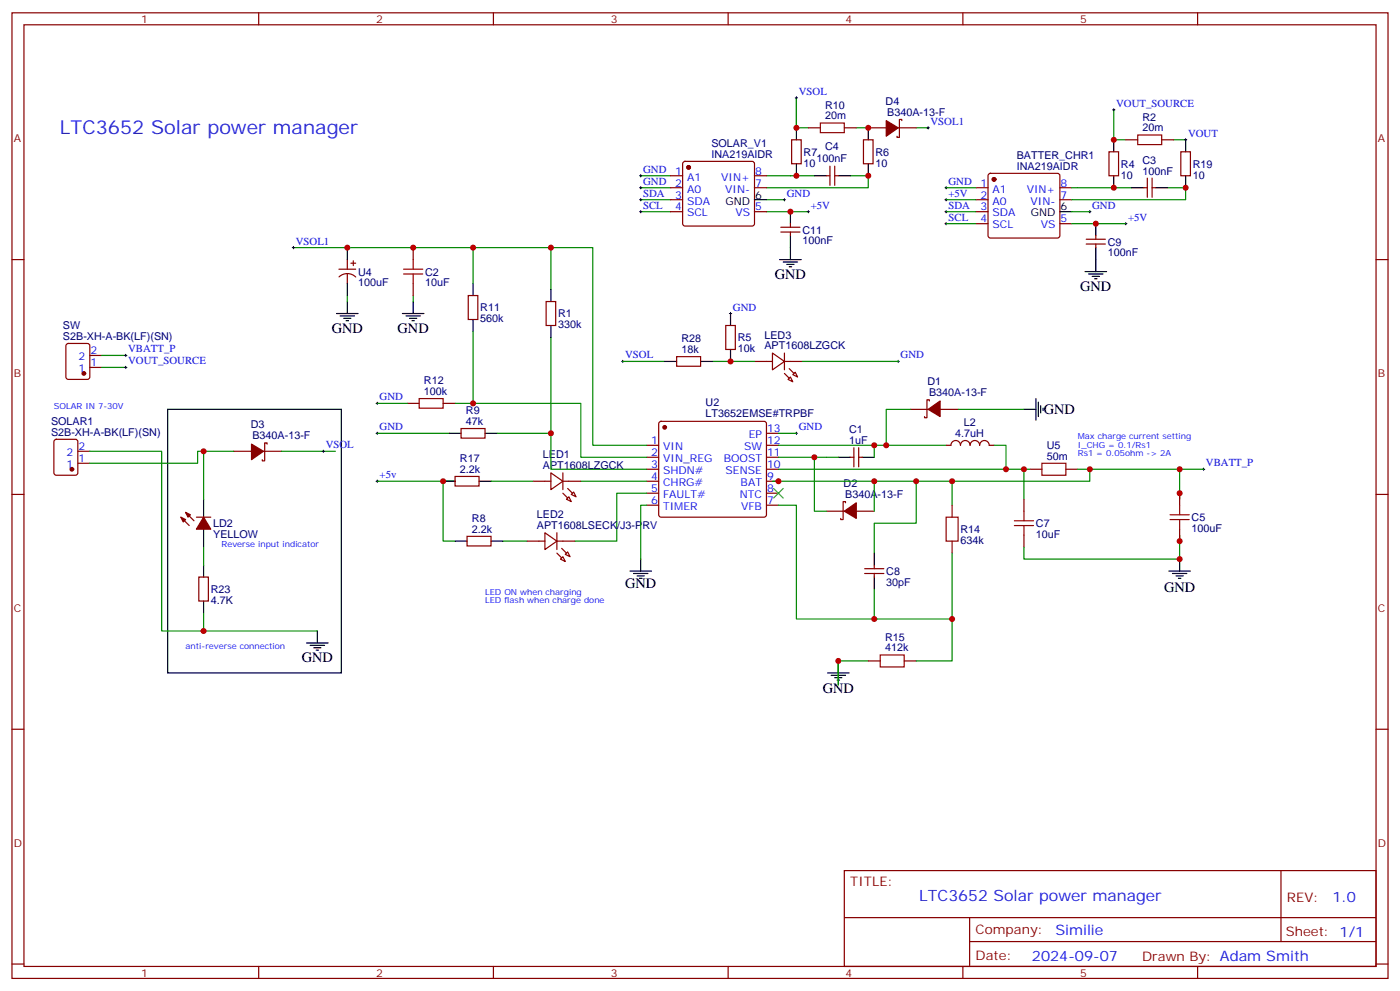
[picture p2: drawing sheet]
<svg xmlns="http://www.w3.org/2000/svg" width="412mm" height="292mm" viewBox="0 0 412 292" stroke-linecap="round" stroke-linejoin="round" font-family="sans-serif">
<g fill="none" stroke="#870000" stroke-width=".35">
<path d="M3.5 3.8h405.4v284.3h-405.4zM7.1 7.3h398.2v277.3h-398.2zM76.2 3.8v3.5M145.3 3.8v3.5M214.5 3.8v3.5M283.6 3.8v3.5M352.8 3.8v3.5M238.1 37.6h3.6M248.7 37.6h3.5M255.8 37.6h5.3M264.6 37.6h5.3M265.6 35.5v-.3h-.7v5.3h-.7v-.4"/>
<path d="M197.6 51.8h3.5M197.6 55.3h3.5M197.6 58.8h3.5M201.3 47.7l.5-.2h19.7l.5 .2 .2 .5v17.7l-.2 .5-.5 .2h-19.7l-.5-.3-.2-.4v-17.7zM222.2 51.8h3.6M222.2 55.3h3.6M233.2 41.2h2.8v7h-2.8zM243.4 51.8h1.1M244.5 48.9v5.7M245.9 48.9v5.7M245.9 51.8h1M254.4 41.2h2.8v7h-2.8z"/>
<path d="M287.5 55.3h3.5M287.5 58.8h3.5M291.3 51.3l.4-.3h19.8l.5 .3 .2 .5v17.6l-.2 .5-.5 .2h-19.8l-.5-.2-.2-.5v-17.6zM312.2 55.3h3.5M312.2 58.8h3.5M326.7 44.7h2.8v7.1h-2.8zM331.6 41.2h3.5M336.9 55.3h1.1M338 52.5v5.6M339.4 52.5v5.6M339.4 55.3h1M342.2 41.2h3.5"/>
<path d="M347.8 44.7h2.9v7.1h-2.9zM3.5 76.4h3.6M99.8 79.3h5M102.3 76.4v2.9M103.4 77.5h1.4M104.1 76.8v1.4M121.7 72.9v3.5M197.6 62.3h3.5M222.2 62.3h3.6M230 66.9h5.7M230 68.3h5.7M232.8 65.9v1"/>
<path d="M232.8 68.3v1.1M287.5 62.3h3.5M287.5 65.9h3.5M312.2 65.9h3.5M320 70.4h5.6M320 71.9h5.6M322.8 69.4v1M322.8 71.9v1M405.3 76.4h3.6M99.9 81.5a3.5 3.5 0 0 1 4.9 .1M102.3 80.7v2.8M121.7 83.5v3.5"/>
<path d="M137.9 87h2.9v7.1h-2.9zM160.9 88.8h2.8v7h-2.8zM213.8 95.8h2.8v7.1h-2.8zM19.6 101.3l.5-.2h5.7l.6 .5 .1 9.4-.5 .7h-5.9l-.6-.4-.1-9.5zM26.5 108.2h3.5M26.5 104.7h3.5M119.9 118.8h3.6M130.5 118.8h3.6M199.3 105h7.1v2.8h-7.1zM222.2 106.4h5.3M227.5 104l3.6 2.4-3.6 2.5zM231.1 106.4h5.3"/>
<path d="M231.1 104v4.9M232.1 111.7l.7-.7 .7 1.4zM233.5 110.3l.7-.7 .7 1.4zM273.8 118.1v-.4h-.8v5.3h-.7v-.3M16.1 129.6l.5-.2h5.6l.7 .4v9.4l-.4 .7h-5.9l-.7-.4v-9.4zM22.9 132.9h3.6M22.9 136.4h3.6M68.8 132.9h5.3M77.6 132.9h5.3M78.7 130.8v-.4h-.7v5.3h-.7v-.3M135.8 126.2h7.1v2.8h-7.1zM162.3 139.2l3.5 2.5-3.5 2.5z"/>
<path d="M165.8 139.2v5M190.5 138.2h3.5M190.5 131.1h3.5M190.5 134.7h3.5M194.3 124.3l.4-.2h30.4l.5 .2 .2 .5v26.8l-.3 .5-.4 .2h-30.4l-.5-.2-.2-.5v-26.8zM225.8 138.2h3.5M225.8 131.1h3.5M225.8 134.7h3.5M225.8 127.6h3.5M250.5 134.7h1M251.5 131.8v5.7M252.9 134.7h1.1"/>
<path d="M252.9 131.8v5.7M268.1 120.5h5.3M276.9 120.5h5.3M278.7 131.1h1.4a1.41 1.41 0 0 1 1.4-1.4 1.41 1.41 0 0 1 1.4 1.4 1.41 1.41 0 0 1 1.4-1.4 1.41 1.41 0 0 1 1.5 1.4 1.41 1.41 0 0 1 1.4-1.4 1.41 1.41 0 0 1 1.4 1.4 1.41 1.41 0 0 1 1.4-1.4 1.41 1.41 0 0 1 1.4 1.4h1.4M303.4 138.2h3.5M314 138.2h3.5M3.5 145.6h3.6M53.3 152.3l2.4 2.5M54.7 150.9l2.4 2.5M57.9 152.3h4.2M134.1 140.3h7v2.8h-7zM137.6 157.9h7v2.9h-7z"/>
<path d="M155.2 159.3h5.3M157 141.7h5.3M160.5 156.9l3.5 2.4-3.5 2.5zM164 159.3h5.3M164 156.9v4.9M165.8 141.7h5.3M166.9 147l.7-.7 .7 1.4zM168.3 145.6l.7-.7 .7 1.4zM190.5 141.7h3.5M190.5 145.2h3.5M190.5 148.8h3.5M225.8 141.7h3.5"/>
<path d="M225.8 145.2h3.5M225.8 148.8h3.5M243.4 150.5h5.3M249.1 148.1v-.4h-.7v5.3h-.8v-.4M252.2 150.5h5.3M280.5 148.8v3.5M280.5 159.3v3.6M301.6 147v3.5M301.6 157.6v3.5M347.5 145.2v3.6M347.5 155.8v3.5M405.3 145.6h3.6"/>
<path d="M58.6 169.9h2.8v7.1h-2.8zM165.1 164.6l.7-.7 .7 1.4zM166.5 163.2l.7-.7 .7 1.4zM254.7 168.9h5.6M254.7 167.5h5.6M257.5 166.4v1.1M257.5 168.9v1M255.8 194.6h3.5M266.3 194.6h3.6M3.5 214.7h3.6M405.3 214.7h3.6M248.7 256.4h156.6v28.2h-156.6z"/>
<path d="M377.3 256.4v20.9M248.7 270.2h156.5M285.6 277.3h119.6M285.6 270.2v14.1M3.5 283.9h3.6M76.2 284.6v3.5M145.3 284.6v3.5M214.5 284.6v3.5M283.6 284.6v3.5M352.8 284.6v3.5M405.3 283.9h3.6"/>
</g>
<g fill="none" stroke="#a10000" stroke-width=".35">
<path d="M241.7 36.2h7v2.9h-7zM335.1 39.8h7.1v2.8h-7.1zM118.9 79.3h5.6M121.7 76.4v2.9M118.9 80.7h5.6M121.7 80.7v2.8M123.5 117.4h7v2.8h-7zM306.9 136.4h7.1v3.5h-7.1zM278.7 152.3h3.5v7h-3.5zM298.8 154.8h5.6M298.8 153.4h5.6M301.6 150.5v2.9"/>
<path d="M301.6 154.8v2.8M344.7 151.6h5.6M344.7 153h5.6M347.5 148.8v2.8M347.5 153v2.8M259.3 192.9h7v3.5h-7z"/>
</g>
<g fill="#870000" stroke="#870000" stroke-width=".35">
<path d="M74.1 130.8l3.5 2.1-3.5 2.5z"/>
<path d="M248.7 150.5l3.5-2.4v4.5z"/>
<path d="M273.4 120.5l3.5-2.4v4.6z"/>
<path d="M60 152.3l2.1 3.5h-4.2z"/>
<path d="M54.7 150.9l1.4 .7-.7 .7z"/>
<path d="M53.3 152.3l1.4 .7-.7 .7z"/>
<path d="M165.5 161.5l1.4 1.4z"/>
<path d="M164 162.9l1.5 1.4z"/>
<path d="M167.2 143.8l1.4 1.4z"/>
<path d="M165.8 145.2l1.4 1.4z"/>
<path d="M232.5 108.5l1.4 1.5z"/>
<path d="M231.1 110l1.4 1.4z"/>
<path d="M261.1 35.5l3.5 2.1-3.5 2.5z"/>
<circle cx="195.8" cy="125.8" r=".53"/>
<circle cx="21.2" cy="138.2" r=".53"/>
<circle cx="24.7" cy="110" r=".53"/>
<circle cx="292.8" cy="52.8" r=".53"/>
<circle cx="202.8" cy="49.3" r=".53"/>
</g>
<path d="M227.9 143.8l2.8 2.8M230.7 143.8l-2.8 2.8" fill="none" stroke="#3c3" stroke-width=".35"/>
<g fill="none" stroke="#008700" stroke-width=".35">
<path d="M234.6 37.6v-8.8v8.8h3.5M252.2 37.6h3.6M269.9 37.6h3.5M328.1 32.3v8.9h3.5M188.7 55.3h8.9M188.7 51.8h8.9M188.7 58.8h8.9M225.8 51.8h14.1M225.8 58.8h5.3M250.5 51.8h5.3v3.5h-30M278.7 55.3h8.8M278.7 58.8h8.8"/>
<path d="M315.7 55.3h17.7M344 55.3h5.2v3.5h-33.5M345.7 41.2h3.5M86.4 72.9h88.2v58.2h15.9M139.3 72.9v10.6M162.3 72.9v12.4M188.7 62.3h8.9M225.8 62.3h12.3M278.7 65.9h8.8M278.7 62.3h8.8M315.7 65.9h15.9M315.7 62.3h5.3"/>
<path d="M102.3 87v1.8M121.7 87v1.8M139.3 97.6v21.2M162.3 99.4v38.8h28.2M30 108.2h7M30 104.7h7M111.1 118.8h8.8M134.1 118.8h37v15.9h19.4M183.4 106.4h12.4M209.9 106.4h12.3M236.4 106.4h28.2M26.5 132.9h21.1v52.9h45.9"/>
<path d="M60 132.9v14.1M68.8 132.9h-10.6v3.5h-31.7M82.9 132.9h15.9M111.1 127.6h21.2M146.4 127.6h15.9M229.3 134.7h17.6M229.3 127.6h5.3M239.9 134.7v15.8h3.5M257.5 131.1v3.6M261.1 131.1h17.6M268.1 120.5h-7v10.6h-31.8M282.2 120.5h19.4"/>
<path d="M292.8 131.1h3.5v7.1h-67M296.3 138.2h7.1M301.6 138.2v8.8M317.5 138.2h3.5v3.5h-93.5M321 138.2h26.5v8.8M347.5 138.2h7M111.1 141.7h23h-3.6v17.6h3.6M144.6 141.7h12.4M148.2 159.3h7M171.1 141.7h19.4M190.5 145.2h-8.8v14.1h-12.4M190.5 148.8h-1.8v15.8"/>
<path d="M229.3 148.8h5.3v33.5h45.9M257.5 141.7v8.8M269.9 141.7v12.4h-12.4v8.8M280.5 141.7v7.1M347.5 157.6v7h-45.9v-3.5M60 161.1v5.3M257.5 173.5v8.8M280.5 162.9v31.7h-10.6M60 180.5v5.3M246.9 194.6v7.1v-7.1h8.9"/>
</g>
<g fill="none" stroke="#000" stroke-width=".35">
<path d="M234.6 37.6v3.6M255.8 37.6v3.6M222.2 58.8h3.6M234.6 48.2v3.6M239.9 51.8h3.5M246.9 51.8h3.6M255.8 48.2v3.6M328.1 41.2v3.5M328.1 51.8v3.5M333.4 55.3h3.5M340.4 55.3h3.6M349.2 41.2v3.5"/>
<path d="M349.2 51.8v3.5M102.3 72.9v3.5M229.7 76.4h6.3M230.7 77.2h4.2M231.8 77.9h2.1M232.5 78.6h.7M232.8 62.3v3.6M232.8 69.4v7M312.2 62.3h3.5M319.6 80h6.4M322.8 65.9v3.5M322.8 72.9v7.1"/>
<path d="M99.1 92.3h6.4M100.2 93h4.2M101.2 93.7h2.2M102 94.4h.7M102.3 83.5v3.5M102.3 88.8v3.5M118.5 92.3h6.4M119.6 93h4.2M120.6 93.7h2.2M121.4 94.4h.7M121.7 88.8v3.5M139.3 83.5v3.5"/>
<path d="M139.3 94.1v3.5M162.3 85.3v3.5M162.3 95.8v3.6M215.2 92.3v3.5M320.7 80.7h4.2M321.7 81.4h2.1M322.4 82.1h.7M195.8 106.4h3.5M206.4 106.4h3.5M215.2 102.9v3.5M305.2 117.4v6.3M305.9 118.4v4.3"/>
<path d="M306.6 119.5v2.1M49.4 120.5h51.1v77.7h-51.1zM132.3 127.6h3.5M142.9 127.6h3.5M246.9 134.7h3.6M254 134.7h3.5M301.6 120.5h3.6M307.3 120.2v.7M60 147v5.3M60 155.8v5.3M130.5 141.7h3.6M134.1 159.3h3.5"/>
<path d="M141.1 141.7h3.5M144.6 159.3h3.6M60 166.4v3.5M60 177v3.5M185.6 168.2h6.3M186.6 168.9h4.3M187.7 169.6h2.1M188.4 170.3h.7M188.7 164.6v3.6M257.5 162.9v3.5M257.5 169.9v3.6M344.3 168.2h6.4"/>
<path d="M345.4 168.9h4.2M346.4 169.6h2.1M347.1 170.3h.7M347.5 164.6v3.6M90.3 189.3h6.4M91.4 190h4.2M92.4 190.7h2.1M93.1 191.5h.7M93.5 185.8v3.5M243.8 198.2h6.3M244.8 198.9h4.3M245.9 199.6h2.1"/>
<path d="M246.9 194.6v3.6M246.6 200.3h.7"/>
</g>
<g fill="none" stroke="#000" stroke-width=".29">
<path d="M234.2 28.8h.7M234.6 28.5v.7M273 37.6h.8M273.4 37.3v.7M327.7 32.3h.7M328.1 32v.7M188.4 55.3h.7M188.4 58.8h.7M188.4 51.8h.7M188.7 51.4v.7M188.7 54.9v.7M188.7 58.5v.7"/>
<path d="M230.7 58.8h.7M231.1 58.5v.7M278.3 55.3h.7M278.3 58.8h.7M278.7 54.9v.7M278.7 58.5v.7M348.9 41.2h.7M349.2 40.8v.7M86.1 72.9h.7M86.4 72.6v.7M188.4 62.3h.7M188.7 62v.7"/>
<path d="M237.8 62.3h.7M238.1 62v.7M278.3 62.3h.7M278.3 65.9h.7M278.7 62v.7M278.7 65.5v.7M320.7 62.3h.7M321 62v.7M331.3 65.9h.7M331.6 65.5v.7M214.8 92.3h.7M215.2 92v.7"/>
<path d="M36.7 104.7h.7M36.7 108.2h.7M37 104.3v.7M37 107.8v.7M110.8 118.8h.7M111.1 118.4v.7M183.1 106.4h.7M183.4 106.1v.7M264.2 106.4h.7M264.6 106.1v.7M94.9 132.9h.7M95.2 132.5v.7"/>
<path d="M110.8 127.6h.7M111.1 127.2v.8M234.2 127.6h.7M234.6 127.2v.8M354.2 138.2h.7M354.5 137.8v.7M110.8 141.7h.7M111.1 141.4v.7"/>
</g>
<g fill="#c00">
<circle cx="229.3" cy="141.7" r=".88"/>
<circle cx="239.9" cy="134.7" r=".88"/>
<circle cx="280.5" cy="141.7" r=".88"/>
<circle cx="257.5" cy="141.7" r=".88"/>
<circle cx="296.3" cy="138.2" r=".88"/>
<circle cx="261.1" cy="131.1" r=".88"/>
<circle cx="257.5" cy="131.1" r=".88"/>
<circle cx="347.5" cy="164.6" r=".88"/>
<circle cx="347.5" cy="138.2" r=".88"/>
<circle cx="321" cy="138.2" r=".88"/>
<circle cx="139.3" cy="118.8" r=".88"/>
<circle cx="60" cy="185.8" r=".88"/>
<circle cx="139.3" cy="72.9" r=".88"/>
<circle cx="130.5" cy="141.7" r=".88"/>
<circle cx="301.6" cy="138.2" r=".88"/>
<circle cx="162.3" cy="72.9" r=".88"/>
<circle cx="162.3" cy="127.6" r=".88"/>
<circle cx="60" cy="132.9" r=".88"/>
<circle cx="257.5" cy="182.3" r=".88"/>
<circle cx="269.9" cy="141.7" r=".88"/>
<circle cx="280.5" cy="182.3" r=".88"/>
<circle cx="246.9" cy="194.6" r=".88"/>
<circle cx="121.7" cy="72.9" r=".88"/>
<circle cx="102.3" cy="72.9" r=".88"/>
<circle cx="234.6" cy="37.6" r=".88"/>
<circle cx="328.1" cy="41.2" r=".88"/>
<circle cx="349.3" cy="55.3" r=".88"/>
<circle cx="328.1" cy="55.3" r=".88"/>
<circle cx="255.8" cy="37.6" r=".88"/>
<circle cx="255.8" cy="51.8" r=".88"/>
<circle cx="234.6" cy="51.8" r=".88"/>
<circle cx="322.8" cy="65.9" r=".88"/>
<circle cx="232.8" cy="62.3" r=".88"/>
<circle cx="215.2" cy="106.4" r=".88"/>
<circle cx="347.5" cy="145.2" r=".88"/>
<circle cx="347.5" cy="159.3" r=".88"/>
</g>
<text font-size="5.6" fill="#00f" x="17.6" y="39.4">LTC3652 Solar power manager</text>
<text font-size="4.6" fill="#00f" x="270.8" y="265.4">LTC3652 Solar power manager</text>
<g font-size="4.2">
<text x="228.2" y="82.1">GND</text>
<text x="318.2" y="85.6">GND</text>
<text x="97.7" y="98">GND</text>
<text x="117.1" y="98">GND</text>
<text x="307.4" y="121.9">GND</text>
<text x="184.1" y="173.2">GND</text>
<text x="342.9" y="174.2">GND</text>
<text x="88.9" y="195">GND</text>
<text x="242.4" y="204.2">GND</text>
</g>
<g font-size="4.2" fill="#00f">
<text x="392.5" y="265.6">1.0</text>
<text x="310.9" y="275.2">Similie</text>
<text x="304" y="283">2024-09-07</text>
</g>
<g font-size="3.9" fill="#800">
<text x="250.5" y="260.9">TITLE:</text>
<text x="379.1" y="265.6">REV:</text>
<text x="287.4" y="275.1">Company:</text>
<text x="378.7" y="275.8">Sheet: 1/1</text>
<text x="287.4" y="282.8">Date:</text>
<text x="336.4" y="282.9">Drawn By: Adam Smith</text>
</g>
<g font-size="3.2" fill="#800">
<text x="41.6" y="6.8">1</text>
<text x="110.8" y="6.8">2</text>
<text x="179.9" y="6.8">3</text>
<text x="249.1" y="6.8">4</text>
<text x="318.2" y="6.8">5</text>
<text x="4.1" y="41.9">A</text>
<text x="405.9" y="41.9">A</text>
<text x="4.1" y="111">B</text>
<text x="405.9" y="111">B</text>
<text x="4.1" y="180.2">C</text>
<text x="405.9" y="180.2">C</text>
<text x="4.1" y="249.3">D</text>
<text x="405.9" y="249.3">D</text>
<text x="41.6" y="287.6">1</text>
<text x="110.8" y="287.6">2</text>
<text x="179.9" y="287.6">3</text>
<text x="249.1" y="287.6">4</text>
<text x="318.2" y="287.6">5</text>
</g>
<g font-size="3.2" fill="#00f">
<text x="235.3" y="27.9">VSOL</text>
<text x="328.8" y="31.5">VOUT_SOURCE</text>
<text x="274.1" y="36.8">VSOL1</text>
<text x="350" y="40.3">VOUT</text>
<text x="189.4" y="50.9">GND</text>
<text x="198.9" y="51.4">1</text>
<text x="202.4" y="53.2">A1</text>
<text x="212.5" y="53.2">VIN+</text>
<text x="222.4" y="51.4">8</text>
<text x="189.4" y="54.4">GND</text>
<text x="189.4" y="57.9">SDA</text>
<text x="198.9" y="54.9">2</text>
<text x="198.9" y="58.5">3</text>
<text x="202.4" y="56.7">A0</text>
<text x="213.6" y="56.7">VIN-</text>
<text x="222.4" y="54.9">7</text>
<text x="231.8" y="57.9">GND</text>
<text x="279.4" y="54.4">GND</text>
<text x="279.4" y="57.9">+5V</text>
<text x="288.8" y="54.9">1</text>
<text x="288.8" y="58.5">2</text>
<text x="292.3" y="56.7">A1</text>
<text x="302.4" y="56.7">VIN+</text>
<text x="312.4" y="58.5">7</text>
<text x="312.4" y="54.9">8</text>
<text x="189.4" y="61.5">SCL</text>
<text x="198.9" y="62">4</text>
<text x="202.4" y="60.2">SDA</text>
<text x="202.4" y="63.7">SCL</text>
<text x="216.6" y="63.7">VS</text>
<text x="222.4" y="62">5</text>
<text x="238.8" y="61.5">+5V</text>
<text x="279.4" y="61.5">SDA</text>
<text x="279.4" y="65">SCL</text>
<text x="288.8" y="62">3</text>
<text x="288.8" y="65.5">4</text>
<text x="292.3" y="60.2">A0</text>
<text x="292.3" y="63.7">SDA</text>
<text x="303.6" y="60.2">VIN-</text>
<text x="312.4" y="65.5">5</text>
<text x="321.7" y="61.5">GND</text>
<text x="332.3" y="65">+5V</text>
<text x="292.3" y="67.3">SCL</text>
<text x="306.6" y="67.3">VS</text>
<text x="87.1" y="72">VSOL1</text>
<text x="215.9" y="91.4">GND</text>
<text x="23.1" y="106.1">2</text>
<text x="26.6" y="107.8">1</text>
<text x="26.6" y="104.3">2</text>
<text x="37.7" y="103.8">VBATT_P</text>
<text x="37.7" y="107.3">VOUT_SOURCE</text>
<text x="184.1" y="105.6">VSOL</text>
<text x="265.3" y="105.6">GND</text>
<text x="23.1" y="109.6">1</text>
<text x="111.8" y="117.9">GND</text>
<text x="111.8" y="126.7">GND</text>
<text x="191.8" y="130.8">1</text>
<text x="220.5" y="129">EP</text>
<text x="226" y="130.8">12</text>
<text x="226" y="127.2">13</text>
<text x="235.3" y="126.7">GND</text>
<text x="19.6" y="137.8">1</text>
<text x="19.6" y="134.3">2</text>
<text x="23.1" y="136.1">1</text>
<text x="23.1" y="132.5">2</text>
<text x="96" y="132">VSOL</text>
<text x="191.8" y="134.3">2</text>
<text x="191.8" y="137.8">3</text>
<text x="195.3" y="132.5">VIN</text>
<text x="195.3" y="136.1">VIN_REG</text>
<text x="213.2" y="136.1">BOOST</text>
<text x="219.2" y="132.5">SW</text>
<text x="226" y="137.8">10</text>
<text x="226" y="134.3">11</text>
<text x="355.2" y="137.3">VBATT_P</text>
<text x="111.8" y="140.8">+5v</text>
<text x="191.8" y="141.4">4</text>
<text x="195.3" y="139.6">SHDN#</text>
<text x="195.3" y="143.1">CHRG#</text>
<text x="213.7" y="139.6">SENSE</text>
<text x="218.2" y="143.1">BAT</text>
<text x="226" y="141.4">9</text>
<text x="191.8" y="144.9">5</text>
<text x="191.8" y="148.4">6</text>
<text x="195.3" y="146.6">FAULT#</text>
<text x="217.9" y="146.6">NTC</text>
<text x="226" y="148.4">7</text>
<text x="226" y="144.9">8</text>
<text x="195.3" y="150.2">TIMER</text>
<text x="218.3" y="150.2">VFB</text>
</g>
<g font-size="3.2" fill="#000080">
<text x="243.1" y="35.2">20m</text>
<text x="243.1" y="32">R10</text>
<text x="260.9" y="30.9">D4</text>
<text x="261.3" y="34.1">B340A-13-F</text>
<text x="336.6" y="35.5">R2</text>
<text x="336.6" y="38.7">20m</text>
<text x="209.6" y="46.5">INA219AIDR</text>
<text x="209.6" y="43.3">SOLAR_V1</text>
<text x="236.7" y="45.9">R7</text>
<text x="240.5" y="47.6">100nF</text>
<text x="243.1" y="44.1">C4</text>
<text x="257.9" y="45.9">R6</text>
<text x="299.5" y="46.8">BATTER_CHR1</text>
<text x="236.7" y="49.1">10</text>
<text x="257.9" y="49.1">10</text>
<text x="299.5" y="50">INA219AIDR</text>
<text x="330.2" y="52.6">10</text>
<text x="330.2" y="49.4">R4</text>
<text x="336.6" y="51.4">100nF</text>
<text x="336.6" y="48.2">C3</text>
<text x="351.4" y="52.6">10</text>
<text x="351.4" y="49.4">R19</text>
<text x="236.4" y="72">100nF</text>
<text x="236.4" y="68.8">C11</text>
<text x="326.3" y="75.5">100nF</text>
<text x="326.3" y="72.3">C9</text>
<text x="105.5" y="81.2">U4</text>
<text x="125.2" y="81.2">C2</text>
<text x="105.5" y="84.3">100uF</text>
<text x="125.2" y="84.3">10uF</text>
<text x="141.5" y="94.9">560k</text>
<text x="141.5" y="91.7">R11</text>
<text x="164.4" y="93.5">R1</text>
<text x="18.6" y="100.1">S2B-XH-A-BK(LF)(SN)</text>
<text x="18.6" y="96.9">SW</text>
<text x="164.4" y="96.6">330k</text>
<text x="200.7" y="100.8">R28</text>
<text x="217.3" y="100.5">R5</text>
<text x="225.2" y="99.7">LED3</text>
<text x="200.7" y="104">18k</text>
<text x="217.3" y="103.7">10k</text>
<text x="225.2" y="102.9">APT1608LZGCK</text>
<text x="124.9" y="113.1">R12</text>
<text x="273.2" y="113.4">D1</text>
<text x="124.9" y="116.3">100k</text>
<text x="207.9" y="119.7">U2</text>
<text x="273.7" y="116.7">B340A-13-F</text>
<text x="15" y="125.1">SOLAR1</text>
<text x="137.2" y="125.1">47k</text>
<text x="137.2" y="121.9">R9</text>
<text x="207.9" y="122.9">LT3652EMSE#TRPBF</text>
<text x="283.9" y="125.5">L2</text>
<text x="15" y="128.3">S2B-XH-A-BK(LF)(SN)</text>
<text x="73.9" y="126.1">D3</text>
<text x="74.4" y="129.4">B340A-13-F</text>
<text x="250.1" y="130.8">1uF</text>
<text x="250.1" y="127.6">C1</text>
<text x="281.4" y="128.7">4.7uH</text>
<text x="135.5" y="136">R17</text>
<text x="159.9" y="135">LED1</text>
<text x="308.3" y="135.4">50m</text>
<text x="308.3" y="132.2">U5</text>
<text x="135.5" y="139.2">2.2k</text>
<text x="159.9" y="138.2">APT1608LZGCK</text>
<text x="248.5" y="143.4">D2</text>
<text x="249" y="146.6">B340A-13-F</text>
<text x="62.8" y="155.2">LD2</text>
<text x="139" y="153.6">R8</text>
<text x="158.2" y="155.8">APT1608LSECK/J3-PRV</text>
<text x="158.2" y="152.6">LED2</text>
<text x="305.2" y="155.3">C7</text>
<text x="351" y="153.5">C5</text>
<text x="62.8" y="158.4">YELLOW</text>
<text x="139" y="156.9">2.2k</text>
<text x="282.9" y="160.1">634k</text>
<text x="282.9" y="157">R14</text>
<text x="305.2" y="158.4">10uF</text>
<text x="351" y="156.6">100uF</text>
<text x="261.1" y="172.5">30pF</text>
<text x="261.1" y="169.3">C8</text>
<text x="62.1" y="177.8">4.7K</text>
<text x="62.1" y="174.6">R23</text>
<text x="260.7" y="191.8">412k</text>
<text x="260.7" y="188.6">R15</text>
</g>
<g font-size="3.2">
<text x="222.4" y="58.5">6</text>
<text x="213.7" y="60.2">GND</text>
<text x="303.6" y="63.7">GND</text>
<text x="312.4" y="62">6</text>
</g>
<g font-size="2.5" fill="#00f">
<text x="15.9" y="120.5">SOLAR IN 7-30V</text>
<text x="317.5" y="129.4">Max charge current setting</text>
<text x="317.5" y="131.8">I_CHG = 0.1/Rs1</text>
<text x="317.5" y="134.3">Rs1 = 0.05ohm -&gt; 2A</text>
<text x="65.3" y="161.1">Reverse input indicator</text>
<text x="142.9" y="175.2">LED ON when charging</text>
<text x="142.9" y="177.7">LED flash when charge done</text>
<text x="54.7" y="191.1">anti-reverse connection</text>
</g>
</svg>
